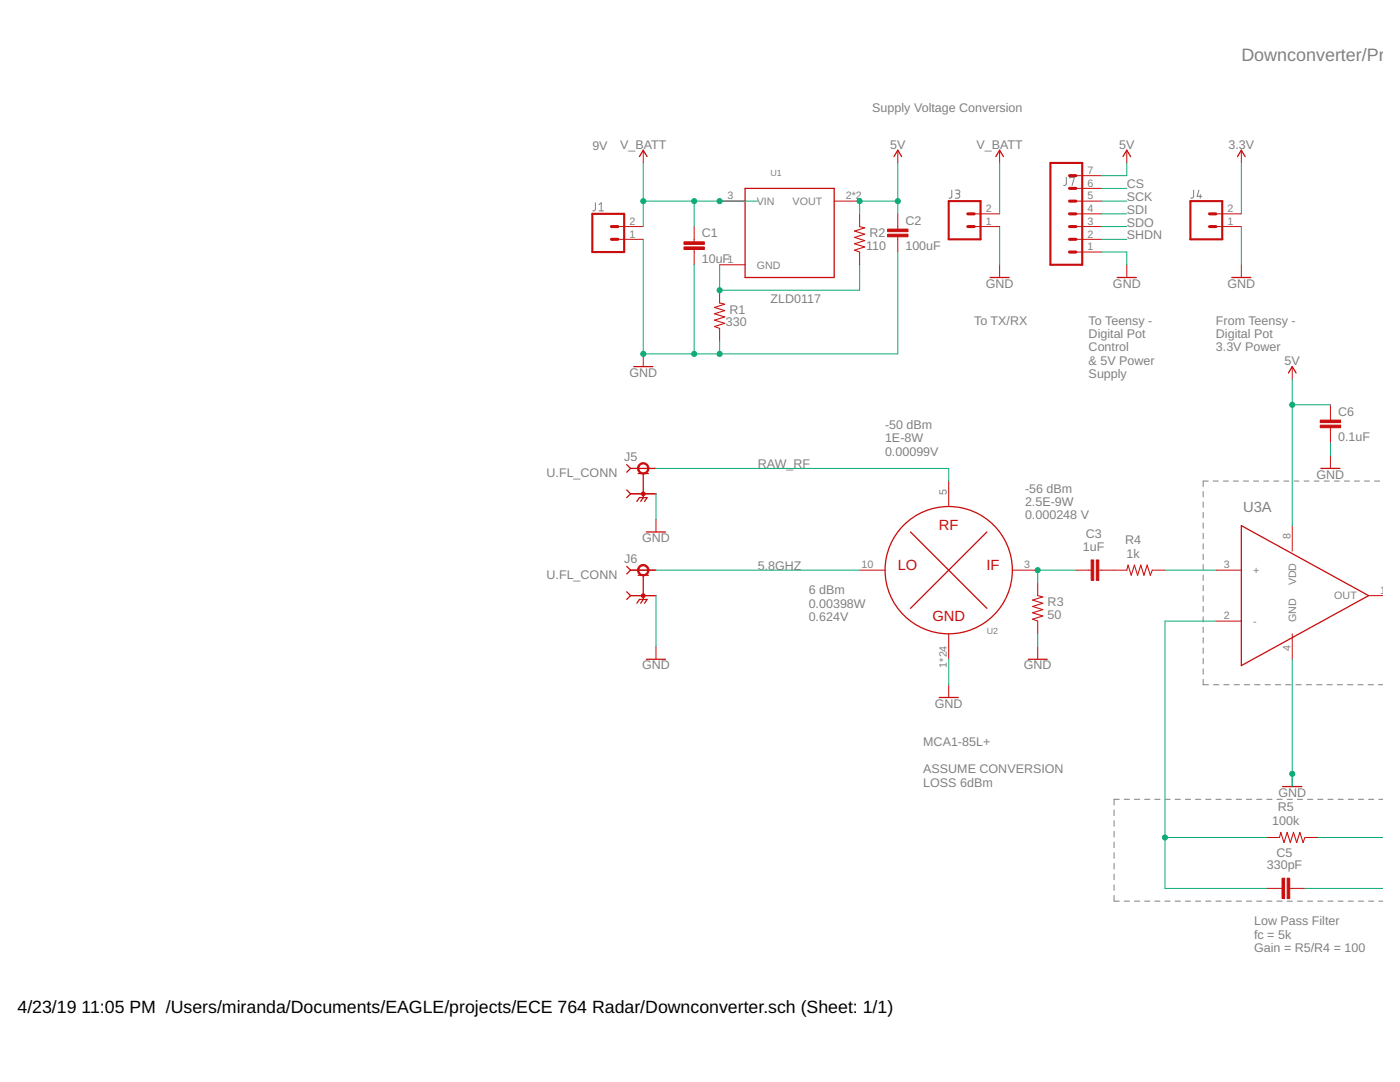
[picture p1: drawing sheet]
<svg xmlns="http://www.w3.org/2000/svg" width="279mm" height="216mm" viewBox="0 0 279 216" stroke-linecap="round" stroke-linejoin="round" font-family="sans-serif">
<g fill="none" stroke="#808080" stroke-width=".2">
<path d="M189.9 37.9v1.4l-.2 .2h-.3M190.6 37.9h.6a.36 .36 0 0 1 .4 .4 .36 .36 0 0 1-.4 .4h-.4M191.1 38.7a.44 .44 0 0 1 .5 .4 .44 .44 0 0 1-.5 .4h-.5M212.8 35.4v1.4l-.2 .2h-.3M213.5 35.6v-.2h.9l-.4 1.6M238.2 37.9v1.4l-.2 .2h-.3M239.3 37.9l-.4 1.3h.9M239.5 38.8v.7M118.8 40.5v1.4l-.2 .2h-.3M119.5 42.1h.9M119.5 40.8l.5-.3v1.6M240.1 98.1v1.1"/>
<path d="M241.1 96h-1v1.1M242.1 96h1M244.1 96h1.1M246.1 96h1.1M248.2 96h1M250.2 96h1M252.2 96h1M254.2 96h1M256.2 96h1M258.2 96h1M260.2 96h1M262.3 96h.9"/>
<path d="M264.3 96h1M266.3 96h1M268.3 96h1M270.3 96h1M272.3 96h1M274.3 96h1M240.1 100.2v1M240.1 102.3v1M240.1 104.3v1.1M240.1 106.4v1.1M240.1 108.5v1.1M240.1 110.6v1.1"/>
<path d="M240.1 112.6v1.1M240.1 114.7v1.1M240.1 116.8v1.1M240.1 118.9v1.1M240.1 135.6v1h1.1M240.1 121v1.1M240.1 123.1v1M240.1 125.1v1.1M240.1 127.2v1.1M240.1 129.3v1.1M240.1 131.4v1.1M240.1 133.5v1.1"/>
<path d="M242.2 136.6h1M244.2 136.6h1.1M246.3 136.6h1.1M248.3 136.6h1.1M250.4 136.6h1.1M252.5 136.6h1M254.5 136.6h1.1M256.6 136.6h1M258.6 136.6h1.1M260.7 136.6h1M262.8 136.6h1M264.8 136.6h1.1"/>
<path d="M266.9 136.6h1M268.9 136.6h1.1M271 136.6h1M273 136.6h1.1M275.1 136.6h.9M223.4 159.5h-1.1v1.1M224.4 159.5h1M226.4 159.5h1M228.4 159.5h1.1M230.5 159.5h1M232.5 159.5h1M234.5 159.5h1.1"/>
<path d="M236.6 159.5h1M238.6 159.5h1M240.6 159.5h1.1M242.7 159.5h1M244.7 159.5h1M246.7 159.5h1.1M248.8 159.5h1M250.8 159.5h1M252.8 159.5h1.1M254.8 159.5h1.1M256.9 159.5h1M258.9 159.5h1"/>
<path d="M260.9 159.5h1.1M263 159.5h1M265 159.5h1M267 159.5h1.1M269.1 159.5h1M271.1 159.5h1M273.1 159.5h1.1M275.2 159.5h.8M222.3 178.7v1.1h1.1M222.3 161.6v1.2M222.3 163.7v1.2M222.3 165.9v1.1"/>
<path d="M222.3 168v1.1M222.3 170.1v1.2M222.3 172.3v1.1M222.3 174.4v1.1M222.3 176.6v1.1M224.4 179.8h1M226.4 179.8h1M228.4 179.8h1.1M230.5 179.8h1M232.5 179.8h1M234.5 179.8h1.1M236.6 179.8h1"/>
<path d="M238.6 179.8h1M240.6 179.8h1.1M242.7 179.8h1M244.7 179.8h1M246.7 179.8h1.1M248.8 179.8h1M250.8 179.8h1M252.8 179.8h1.1M254.8 179.8h1.1M256.9 179.8h1M258.9 179.8h1M260.9 179.8h1.1"/>
<path d="M263 179.8h1M265 179.8h1M267 179.8h1.1M269.1 179.8h1M271.1 179.8h1M273.1 179.8h1.1M275.2 179.8h.8"/>
</g>
<path d="M209.6 32.5h6.4v20.3h-6.4zM118.2 42.7h6.4v7.6h-6.4zM189.3 40.1h6.4v7.7h-6.4zM237.6 40.1h6.3v7.7h-6.3z" fill="none" stroke="#c90d0c" stroke-width=".42"/>
<g fill="none" stroke="#c90d0c" stroke-width=".61">
<path d="M213.4 37.6h1.3M213.4 35.1h1.3M122 45.2h1.3M122 47.8h1.3M193.1 45.2h1.3M193.1 42.7h1.3M213.4 45.2h1.3M213.4 47.8h1.3M213.4 42.7h1.3M213.4 50.3h1.3M213.4 40.1h1.3M241.4 45.2h1.3"/>
<path d="M241.4 42.7h1.3"/>
</g>
<g fill="none" stroke="#c90d0c" stroke-width=".2">
<path d="M128.4 30v2.5M179.2 30v2.5M199.5 30v2.5M214.7 37.6h5.1M214.7 35.1h5.1M224.9 30v2.5M247.7 30v2.5M123.3 47.8h5.1M123.3 45.2h5.1M138.5 45.2v3.1M138.5 49.8v3M143.6 40.1h5.1"/>
<path d="M143.6 52.8h5.1M143.6 57.9v2.6M166.5 40.1h5.1M171.6 42.7v2.5M171.6 50.3v2.5M179.2 42.7v3M179.2 47.2v3.1M194.4 45.2h5.1M194.4 42.7h5.1M199.5 52.8v2.6M214.7 47.8h5.1M214.7 45.2h5.1"/>
<path d="M214.7 40.1h5.1M214.7 42.7h5.1M214.7 50.3h5.1M224.9 52.8v2.6M242.7 45.2h5M242.7 42.7h5M247.7 52.8v2.6M128.4 70.6v2.6M143.6 65.5v2.6M257.9 73.2v2.5M125.8 93.5h5.1M125.8 98.5h5.1"/>
<path d="M189.3 96v5.1M265.5 80.8v3M265.5 85.3v3.1M265.5 90.9v2.6M125.8 113.8h5.1M125.8 118.9h5.1M130.9 103.6v2.6M171.6 113.8h5M202 113.8h5.1M207.1 116.3v2.6M214.7 113.8h3.1M219.3 113.8h5.6"/>
<path d="M230 113.8h2.5M242.7 113.8h5M257.9 104.9v5.1M273.1 118.9h2.9M130.9 129v2.6M189.3 126.5v5.1M189.3 136.6v2.6M207.1 123.9v2.6M207.1 129v2.6M242.7 123.9h5M257.9 126.5v5.1M257.9 154.4v2.6"/>
<path d="M252.8 167.1h2.6M252.8 177.3h3.1M257.4 177.3h3M260.4 167.1h2.6"/>
</g>
<g fill="none" stroke="#c90d0c" stroke-width=".25">
<path d="M127.6 31.2l.8-1.2 .7 1.2M148.7 37.6h17.8v17.8h-17.8zM178.4 31.2l.8-1.2 .7 1.2M198.7 31.2l.8-1.2 .8 1.2M224.1 31.2l.8-1.2 .7 1.2M247 31.2l.7-1.2 .8 1.2M197.6 55.4h3.8M223 55.4h3.8M245.8 55.4h3.8M126.5 73.2h3.8M257.1 74.4l.8-1.2 .8 1.2M125.1 92.7l.7 .8"/>
<path d="M125.1 97.8l.7 .7M125.8 98.5h5.1M125.8 93.5l-.7 .7M125.8 93.5h5.1M125.8 98.5l-.7 .8M127.4 94.5h2M128.4 94.5v4.8l-.5 .8M263.6 93.5h3.8M125.1 113l.7 .8M125.1 118.1l.7 .8M125.8 118.9h5.1M125.8 113.8l-.7 .7"/>
<path d="M125.8 113.8h5.1M125.8 118.9l-.7 .7M127.1 100.1l.5-.8h1.5l-.5 .8M127.4 114.8h2M128.4 114.8v4.8l-.5 .8M129 106.2h3.8M181.7 106.2l15.3 15.2M197 106.2l-15.3 15.2M247.7 104.9l25.4 14-25.4 13.9zM127.1 120.4l.5-.8h1.5l-.5 .8M129 131.6h3.8M187.4 139.2h3.8"/>
<path d="M205.2 131.6h3.8M256 157h3.8"/>
<circle cx="189.3" cy="113.8" r="12.7"/>
</g>
<g fill="#c90d0c" stroke="#c90d0c" stroke-width=".2">
<path d="M136.5 48.3h4.1v.5h-4.1z"/>
<path d="M136.5 49.3h4.1v.5h-4.1z"/>
<path d="M177.1 45.7h4.1v.5h-4.1z"/>
<path d="M177.1 46.7h4.1v.5h-4.1z"/>
<path d="M217.8 111.7h.5v4.1h-.5z"/>
<path d="M218.8 111.7h.5v4.1h-.5z"/>
<path d="M255.9 175.2h.5v4.1h-.5z"/>
<path d="M256.9 175.2h.5v4.1h-.5z"/>
<path d="M263.5 83.8h4v.5h-4z"/>
<path d="M263.5 84.8h4v.5h-4z"/>
</g>
<path d="M171.6 45.2l1 .3-2.1 .6 2.1 .6-2.1 .7 2.1 .6-2.1 .6 2.1 .7-2.1 .6 1.1 .4M143.6 60.5l1 .2-2 .6 2 .7-2 .6 2 .6-2 .7 2 .6-2 .7 1 .3M207.1 118.9l1 .2-2 .6 2 .7-2 .6 2 .6-2 .7 2 .6-2 .6 1 .4M224.9 113.8l.2-1 .7 2 .6-2 .6 2 .7-2 .6 2 .6-2 .7 2 .4-1M255.4 167.1l.2-1 .6 2 .7-2 .6 2 .6-2 .7 2 .6-2 .7 2 .3-1" fill="none" stroke="#c90d0c" stroke-width=".21"/>
<g fill="#c90d0c" stroke="#c90d0c" stroke-width=".2">
<path d="M127.4 92.8a1.15 1.15 0 0 1 1.9-.1 1.15 1.15 0 0 1-.5 1.8 1.15 1.15 0 0 1-1.6-1h.3a.88 .88 0 0 1 1.2-.9 .88 .88 0 0 1 .3 1.5 .88 .88 0 0 1-1.5-.4v-.2h-.3z" fill-rule="evenodd"/>
<path d="M128 98.3a.38 .38 0 0 1 .7 0 .38 .38 0 0 1-.2 .6 .38 .38 0 0 1-.5-.4l.4-.1 .1 .1-.1 .2-.4-.2z" fill-rule="evenodd"/>
<path d="M127.4 113.2a1.15 1.15 0 0 1 1.9-.2 1.15 1.15 0 0 1-.5 1.8 1.15 1.15 0 0 1-1.6-1h.3a.88 .88 0 0 1 1.2-.9 .88 .88 0 0 1 .3 1.5 .88 .88 0 0 1-1.5-.4v-.2h-.3z" fill-rule="evenodd"/>
<path d="M128 118.7a.38 .38 0 0 1 .7-.1 .38 .38 0 0 1-.2 .6 .38 .38 0 0 1-.5-.3l.4-.2 .1 .2-.1 .1-.4-.1z" fill-rule="evenodd"/>
</g>
<g fill="none" stroke="#0dab76" stroke-width=".2">
<path d="M128.4 32.5v12.7M179.2 32.5v10.2M199.5 32.5v10.2M219.8 37.6h5.1M224.9 32.5v2.6h-5.1M247.7 32.5v10.2M128.4 47.8v22.8h50.8v-20.3M128.4 40.1h22.8M138.5 40.1v5.1M138.5 52.8v17.8M143.6 52.8v5.1h28v-5.1M179.2 40.1h-7.6v2.6"/>
<path d="M199.5 45.2v7.6M219.8 50.3h5.1v2.5M219.8 40.1h5.1M219.8 42.7h5.1M219.8 45.2h5.1M219.8 47.8h5.1M247.7 45.2v7.6M143.6 68.1v2.5M257.9 75.7v29.2M130.9 98.5v5.1M130.9 93.5h58.4v2.5M257.9 80.8h7.6"/>
<path d="M265.5 88.4v2.5M130.9 118.9v10.1M130.9 113.8h40.7M214.7 113.8h-7.6v2.5M232.5 113.8h10.2M189.3 131.6v5M207.1 126.5v2.5M242.7 123.9h-10.2v53.4h20.3M257.9 131.6v25.4M232.5 167.1h20.3M260.4 177.3h15.6M263 167.1h13"/>
</g>
<g fill="#0dab76" stroke="#0dab76" stroke-width=".2">
<circle cx="138.5" cy="70.6" r=".51"/>
<circle cx="128.4" cy="70.6" r=".51"/>
<circle cx="143.6" cy="70.6" r=".51"/>
<circle cx="257.9" cy="154.4" r=".51"/>
<circle cx="128.4" cy="40.1" r=".51"/>
<circle cx="143.6" cy="40.1" r=".51"/>
<circle cx="138.5" cy="40.1" r=".51"/>
<circle cx="143.6" cy="57.9" r=".51"/>
<circle cx="171.6" cy="40.1" r=".51"/>
<circle cx="179.2" cy="40.1" r=".51"/>
<circle cx="257.9" cy="80.8" r=".51"/>
<circle cx="207.1" cy="113.8" r=".51"/>
<circle cx="232.5" cy="167.1" r=".51"/>
</g>
<text font-size="3.6" fill="#808080" x="247.7" y="12.2">Downconverter/Pream</text>
<g font-size="3.5">
<text x="3.5" y="202.2">4/23/19</text>
<text x="16.3" y="202.2">11:05 PM /Users/miranda/Documents/EAGLE/projects/ECE 764 Radar/Downconverter.sch (Sheet: 1/1)</text>
</g>
<g font-size="2.9" fill="#c90d0c">
<text x="187.4" y="105.7">RF</text>
<text x="179.2" y="113.8">LO</text>
<text x="196.9" y="113.8">IF</text>
<text x="186.1" y="123.9">GND</text>
</g>
<text font-size="2.9" fill="#808080" x="248.1" y="102.1">U3A</text>
<g font-size="2.5" fill="#808080">
<text x="174.1" y="22.4">Supply Voltage Conversion</text>
<text x="118.2" y="30">9V</text>
<text x="123.8" y="29.7">V_BATT</text>
<text x="177.6" y="29.7">5V</text>
<text x="194.9" y="29.7">V_BATT</text>
<text x="223.4" y="29.7">5V</text>
<text x="245.2" y="29.7">3.3V</text>
<text x="224.9" y="37.6">CS</text>
<text x="224.9" y="40.1">SCK</text>
<text x="140.1" y="47.4">C1</text>
<text x="173.5" y="47.4">R2</text>
<text x="180.7" y="44.8">C2</text>
<text x="224.9" y="42.7">SDI</text>
<text x="224.9" y="45.2">SDO</text>
<text x="224.9" y="47.8">SHDN</text>
<text x="140.1" y="52.4">10uF</text>
<text x="172.9" y="49.9">110</text>
<text x="180.7" y="49.9">100uF</text>
<text x="196.7" y="57.4">GND</text>
<text x="222.1" y="57.4">GND</text>
<text x="245" y="57.4">GND</text>
<text x="144.8" y="65.1">330</text>
<text x="145.6" y="62.6">R1</text>
<text x="153.8" y="60.4">ZLD0117</text>
<text x="194.4" y="64.8">To TX/RX</text>
<text x="217.3" y="64.8">To Teensy -</text>
<text x="242.7" y="64.8">From Teensy -</text>
<text x="217.3" y="67.4">Digital Pot</text>
<text x="217.3" y="70.1">Control</text>
<text x="242.7" y="67.4">Digital Pot</text>
<text x="242.7" y="70.1">3.3V Power</text>
<text x="125.6" y="75.2">GND</text>
<text x="217.3" y="72.8">&amp; 5V Power</text>
<text x="217.3" y="75.4">Supply</text>
<text x="256.4" y="72.9">5V</text>
<text x="267" y="82.9">C6</text>
<text x="176.6" y="85.6">-50 dBm</text>
<text x="176.6" y="88.3">1E-8W</text>
<text x="267" y="88">0.1uF</text>
<text x="109.1" y="95.2">U.FL_CONN</text>
<text x="124.6" y="91.9">J5</text>
<text x="151.2" y="93.5">RAW_RF</text>
<text x="176.6" y="90.9">0.00099V</text>
<text x="262.7" y="95.5">GND</text>
<text x="204.6" y="98.3">-56 dBm</text>
<text x="204.6" y="101">2.5E-9W</text>
<text x="204.6" y="103.6">0.000248 V</text>
<text x="216.7" y="107.4">C3</text>
<text x="124.6" y="112.3">J6</text>
<text x="128.1" y="108.2">GND</text>
<text x="151.2" y="113.8">5.8GHZ</text>
<text x="216.1" y="110">1uF</text>
<text x="224.6" y="108.5">R4</text>
<text x="224.8" y="111.4">1k</text>
<text x="109.1" y="115.6">U.FL_CONN</text>
<text x="161.4" y="118.6">6 dBm</text>
<text x="161.4" y="121.3">0.00398W</text>
<text x="161.4" y="123.9">0.624V</text>
<text x="209" y="123.6">50</text>
<text x="209.1" y="121">R3</text>
<text x="128.1" y="133.6">GND</text>
<text x="204.3" y="133.6">GND</text>
<text x="186.6" y="141.2">GND</text>
<text x="184.2" y="148.9">MCA1-85L+</text>
<text x="184.2" y="154.3">ASSUME CONVERSION</text>
<text x="184.2" y="156.9">LOSS 6dBm</text>
<text x="255" y="161.9">R5</text>
<text x="255.1" y="159">GND</text>
<text x="253.9" y="164.7">100k</text>
<text x="252.8" y="173.5">330pF</text>
<text x="254.8" y="170.9">C5</text>
<text x="250.3" y="184.6">Low Pass Filter</text>
<text x="250.3" y="187.3">fc = 5k</text>
<text x="250.3" y="190">Gain = R5/R4 = 100</text>
</g>
<g font-size="2.1" fill="#808080">
<text x="217.1" y="34.7">7</text>
<text x="145.2" y="39.8">3</text>
<text x="151" y="40.9">VIN</text>
<text x="158.2" y="40.9">VOUT</text>
<text x="168.8" y="39.8">2*2</text>
<text x="217.1" y="39.8">5</text>
<text x="217.1" y="37.2">6</text>
<text x="125.6" y="47.4">1</text>
<text x="125.6" y="44.9">2</text>
<text x="196.7" y="44.9">1</text>
<text x="196.7" y="42.3">2</text>
<text x="217.1" y="47.4">2</text>
<text x="217.1" y="44.9">3</text>
<text x="217.1" y="42.3">4</text>
<text x="245" y="44.9">1</text>
<text x="245" y="42.3">2</text>
<text x="145.2" y="52.5">1</text>
<text x="151" y="53.6">GND</text>
<text x="217.1" y="49.9">1</text>
<text x="189" y="98.7" transform="rotate(-90 189 98.7)">5</text>
<text x="257.5" y="107.6" transform="rotate(-90 257.5 107.6)">8</text>
<text x="171.9" y="113.4">10</text>
<text x="204.4" y="113.4">3</text>
<text x="244.2" y="113.4">3</text>
<text x="250.1" y="114.5">+</text>
<text x="258.7" y="116.8" transform="rotate(-90 258.7 116.8)">VDD</text>
<text x="266.3" y="119.6">OUT</text>
<text x="275.5" y="118.5">1</text>
<text x="244.2" y="123.6">2</text>
<text x="250.1" y="124.7">-</text>
<text x="258.7" y="124.1" transform="rotate(-90 258.7 124.1)">GND</text>
<text x="257.5" y="130" transform="rotate(-90 257.5 130)">4</text>
<text x="189" y="133.2" transform="rotate(-90 189 133.2)">1*24</text>
</g>
<g font-size="1.8" fill="#808080">
<text x="153.8" y="35.1">U1</text>
<text x="196.9" y="126.5">U2</text>
</g>
</svg>
